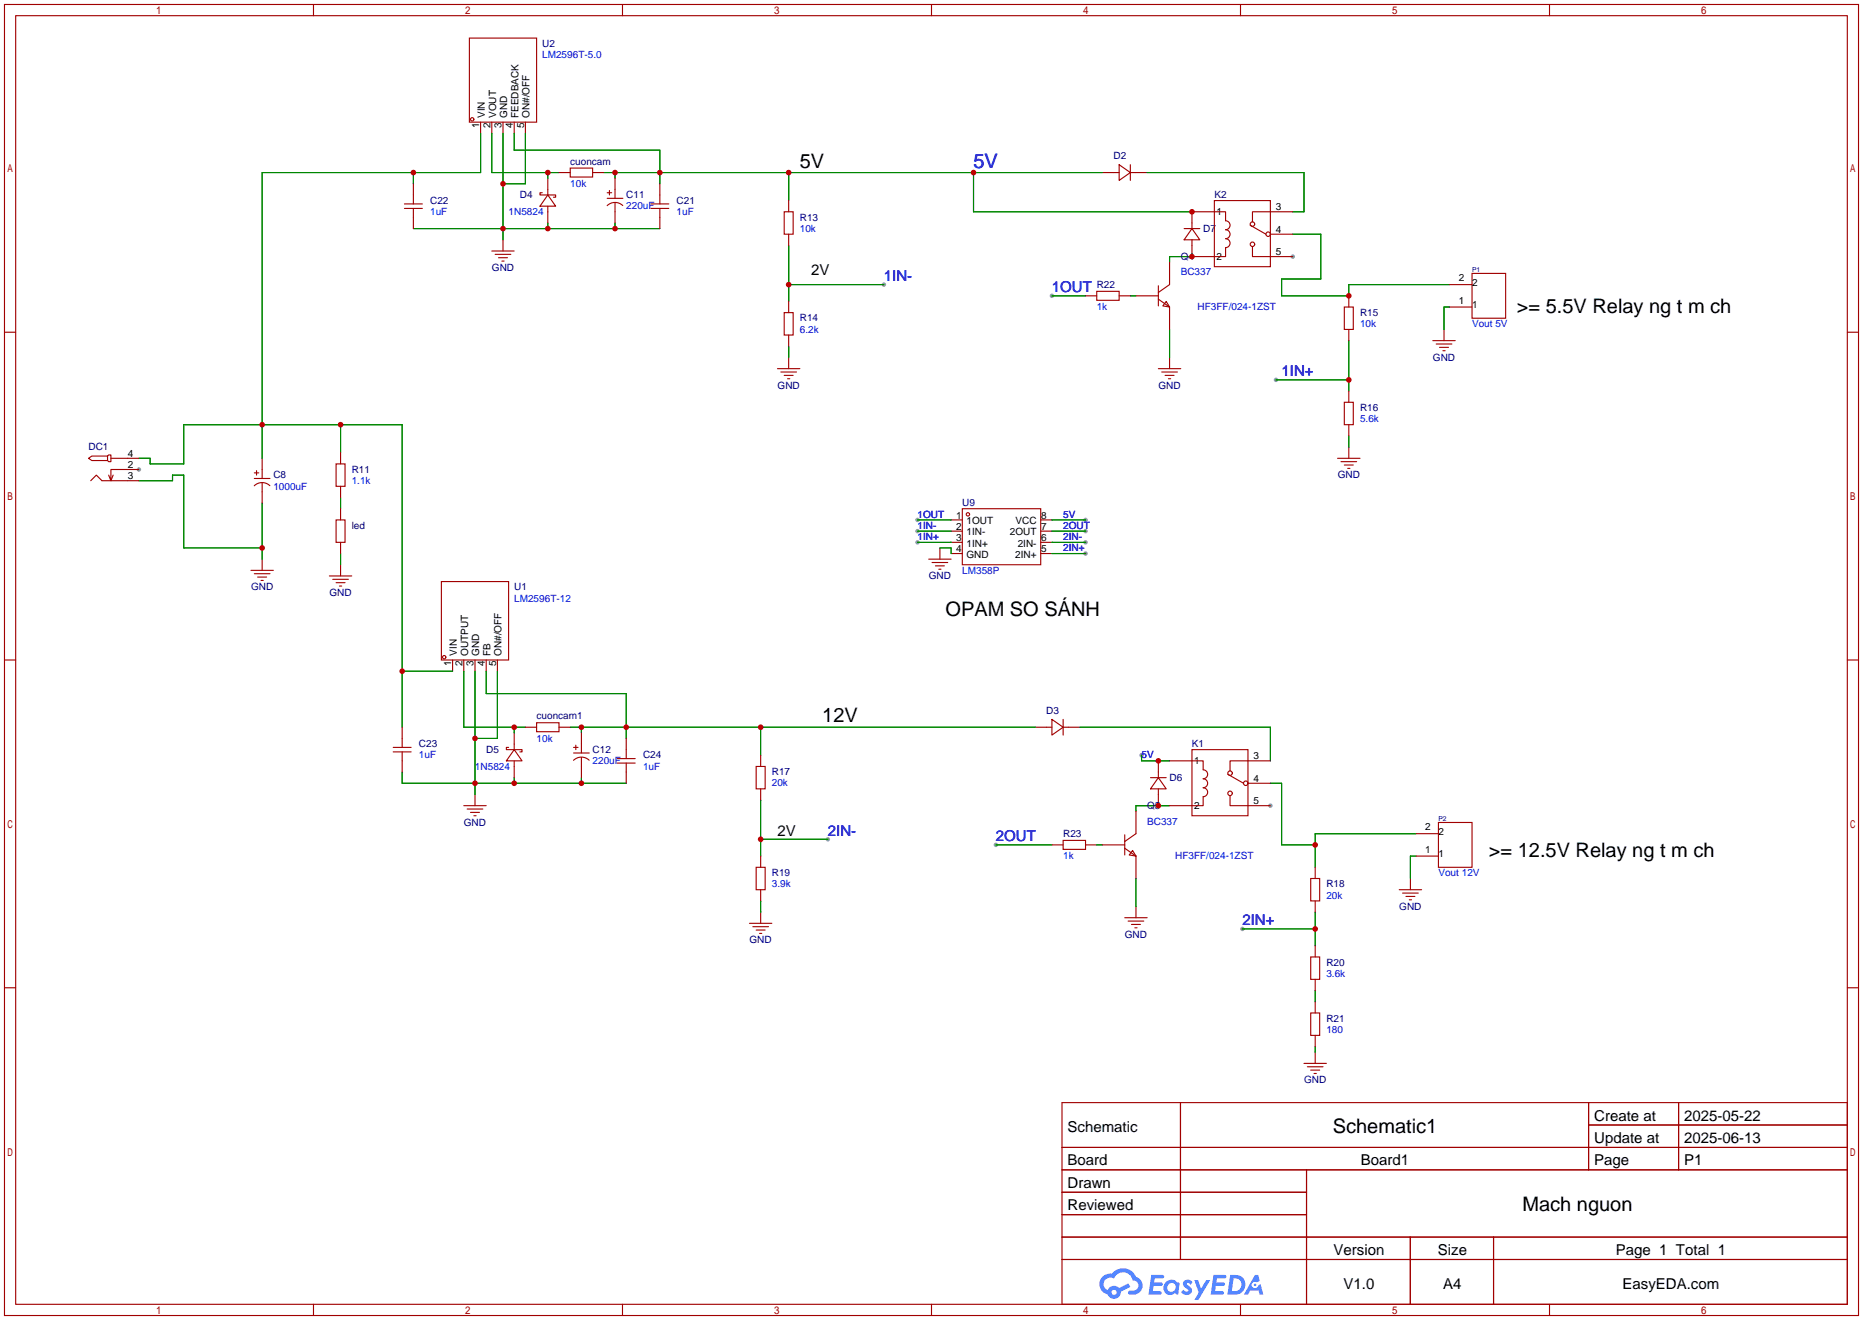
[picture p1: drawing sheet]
<svg xmlns="http://www.w3.org/2000/svg" width="422mm" height="299mm" viewBox="0 0 422 299" stroke-linecap="round" stroke-linejoin="round" font-family="sans-serif">
<g fill="#999">
<circle cx="31.5" cy="106.4" r=".51"/>
<circle cx="288" cy="182.6" r=".51"/>
<circle cx="293.1" cy="58.2" r=".51"/>
<circle cx="200.4" cy="64.5" r=".51"/>
<circle cx="289.3" cy="86.1" r=".51"/>
<circle cx="187.7" cy="190.2" r=".51"/>
<circle cx="225.8" cy="191.5" r=".51"/>
<circle cx="258.8" cy="171.2" r=".51"/>
<circle cx="238.5" cy="67.1" r=".51"/>
<circle cx="281.7" cy="210.6" r=".51"/>
<circle cx="208" cy="117.9" r=".51"/>
<circle cx="208" cy="120.4" r=".51"/>
<circle cx="208" cy="122.9" r=".51"/>
<circle cx="246.1" cy="122.9" r=".51"/>
<circle cx="246.1" cy="125.5" r=".51"/>
<circle cx="246.1" cy="120.4" r=".51"/>
<circle cx="246.1" cy="117.9" r=".51"/>
</g>
<g fill="none" stroke="#a10000" stroke-width=".25">
<path d="M1 1h420.4v297.2h-420.4zM3.6 3.6h415.2v292.1h-415.2zM71.1 1v2.6M141.1 1v2.6M211.2 1v2.6M281.3 1v2.6M351.3 1v2.6M1 75.3h2.6M418.8 75.3h2.6M1 149.6h2.6M418.8 149.6h2.6M1 223.9h2.6"/>
<path d="M418.8 223.9h2.6M240.8 249.9h178v45.8h-178zM267.7 249.9v35.6M360.2 249.9v15.3M360.2 255h58.6M380.6 249.9v15.3M240.8 260.1h178M240.8 265.2h178M240.8 270.3h55.4M240.8 275.3h55.4M296.2 265.2v30.5M71.1 295.7v2.5"/>
<path d="M141.1 295.7v2.5M211.2 295.7v2.5M240.8 280.4h178M240.8 285.5h178M281.3 295.7v2.5M319.8 280.4v15.3M338.6 280.4v15.3M351.3 295.7v2.5"/>
</g>
<g fill="#5487ff">
<path d="M268.5 290.3a1.3 1.3 0 0 1 1.9 .3l-.4 .6a.54 .54 0 0 0-1-.2l.2 .2a1.28 1.28 0 0 1 .8 2 1.53 1.53 0 0 1-2.2-.3l.5-.6 .8 .5a.31 .31 0 0 0 .3-.3 .31 .31 0 0 0-.2-.3 1.12 1.12 0 0 1-.7-1.9z"/>
<path d="M270.8 290.2h.8l.7 1.9 1.2-1.9h.9l-2.7 4.5h-.9l1-1.7z"/>
<path d="M261 289h2.3a.46 .46 0 0 1 .5 .1 .46 .46 0 0 1 .1 .5l-.3 .2h-1.8l-.1 .9h1.6a.4 .4 0 0 1 .3 .4 .4 .4 0 0 1-.4 .4h-1.6l-.2 1.2h1.4a.46 .46 0 0 1 .5 .1 .46 .46 0 0 1 .1 .5l-.4 .2h-2.6z"/>
<path d="M275.1 289h2.3a.47 .47 0 0 1 .5 .1 .47 .47 0 0 1 .1 .5l-.3 .2h-1.8l-.1 .9h1.6a.4 .4 0 0 1 .4 .4 .4 .4 0 0 1-.5 .4h-1.6l-.2 1.2h1.4a.46 .46 0 0 1 .5 .1 .46 .46 0 0 1 .1 .5l-.4 .2h-2.6z"/>
<path d="M284.5 289h.8l.3 1.3-.6 .4a.75 .75 0 0 0-1.1 .3 .75 .75 0 0 0 .5 1 .75 .75 0 0 0 .9-.6l.5-.3 .6 2.4h-.8l-.3-1h-1.8l-.5 1h-1z"/>
<path d="M278.9 289l-.6 4.5h1.4a2.27 2.27 0 0 0 2.7-2.3 2.27 2.27 0 0 0-2.7-2.2zM279.7 289.8a1.5 1.5 0 0 1 1.8 1.5 1.5 1.5 0 0 1-1.9 1.4h-.3z"/>
<path d="M264.4 290.6a1.6 1.6 0 0 0-.4 2.3 1.6 1.6 0 0 0 2.3 .2l.8 .4 .3-2.5-.1-.3h-.5a1.58 1.58 0 0 0-2.4-.1zM265 291.1a.98 .98 0 0 1 1.6 .5 .98 .98 0 0 1-1.1 1.2 .94 .94 0 0 1-.9-.6 .94 .94 0 0 1 .4-1.1z"/>
<path d="M250 289.4a2.37 2.37 0 0 0 1.1 4 1.54 1.54 0 0 0 1.8 1 1.54 1.54 0 0 0 1.2-1.6l2.2-1.1-.5-.8-2.1 1.1a1.57 1.57 0 0 0-2.6 .4 1.5 1.5 0 0 1-.7-2.1 1.5 1.5 0 0 1 2.2-.5 2.23 2.23 0 0 1 2.3-1.4 2.23 2.23 0 0 1 1.9 1.8 1.16 1.16 0 0 1 1.3 1.1 1.16 1.16 0 0 1-1.1 1.3h-.7a.47 .47 0 0 0-.5 .3 .47 .47 0 0 0 .4 .6 2.14 2.14 0 0 0 2.7-1.4 2.14 2.14 0 0 0-1.3-2.7 3.2 3.2 0 0 0-5.5-.7l-1.1 .1zM252 292.9a.6 .6 0 0 1 1.2 0 .6 .6 0 0 1-1.2 0z"/>
<circle cx="284.6" cy="291.3" r=".28"/>
</g>
<g fill="none" stroke="#a10000" stroke-width=".25">
<path d="M106.4 8.6h15.3v19.1h-15.3zM109 27.7v2.5M111.5 27.7v2.5M114 27.7v2.5M116.6 27.7v2.5M119.1 27.7v2.5M126.7 39.1h2.6M129.3 38.1h5.1v2h-5.1zM134.4 39.1h2.5M249.9 39.1h3.8M253.7 37.3l2.6 1.8-2.6 1.8zM256.3 39.1h3.8"/>
<path d="M256.3 37.3v3.6M91.7 47.2h4.1M91.7 46.2h4.1M93.7 41.7v4.5M93.7 47.2v4.6M111.5 56.9h5.1M112.3 57.7h3.5M113 58.4h2.1M113.8 59.2h.5M114 54.4v2.5M122.9 43.7h-.5v.5h3.6v.5h-.5M124.2 44.2l1.8 2.5h-3.6z"/>
<path d="M124.2 40.4v3.8M124.2 46.7v3.8M137.7 45h3.5M137.7 43.7h1M138.2 43.2v1M139.4 40.4v4.6M139.4 46v4.5M141.2 46.6a2.54 2.54 0 0 0-3.5 0M147.6 47.2h4M147.6 46.2h4M149.6 41.7v4.5M149.6 47.2v4.6"/>
<path d="M177.8 48h2v5.1h-2zM178.8 45.5v2.5M178.8 53.1v2.5M265.2 59.4v5.1l-2.6 1.8M268.5 51.8h3.5M270.3 51.8l1.7 2.6h-3.5zM270.3 51.8v-3.8h7.6v2a1.02 1.02 0 0 1 1 1.1 1.02 1.02 0 0 1-1 1 1.02 1.02 0 0 1 1 1 1.02 1.02 0 0 1-1 1 1.02 1.02 0 0 1 1 1 1.02 1.02 0 0 1-1 1v2.1h-7.6v-3.8M275.3 45.5h12.7v15h-12.7zM283.5 51.1l3.5 2M284 55.9v2.3h9.1M288 53.1h5.1M293.1 48h-9.1v2.3"/>
<path d="M177.8 70.9h2v5h-2zM178.8 68.3v2.6M178.8 75.9v2.6M246.1 67.1h2.6M248.7 66h5v2.1h-5zM253.7 67.1h2.6M257.6 67.1h5M262.6 64.8v4.5M262.6 67.8l2.6 1.8M264.4 68.3l.8 1.3-1.5-.3zM265.2 69.6v5.1M304.8 69.6h2v5.1h-2z"/>
<path d="M305.8 67.1v2.5M305.8 74.7v2.5M324.9 77.2h5M325.6 78h3.6M326.4 78.7h2M327.2 79.5h.5M327.4 74.7v2.5M328.7 69.6h5.1M328.7 64.5h5.1M333.8 62h7.6v10.1h-7.6zM176.3 83.6h5.1M177 84.3h3.6"/>
<path d="M177.8 85.1h2M178.6 85.9h.5M178.8 81v2.6M262.6 83.6h5.1M263.4 84.3h3.6M264.2 85.1h2M264.9 85.9h.5M265.2 81v2.6M304.8 91.2h2v5.1h-2zM305.8 88.6v2.6M305.8 96.3v2.5M20.1 103.9l.7-.5h3.6v1h-3.6z"/>
<path d="M20.6 109l1.2-1.3 1.3 1.3h8.4M24.4 103.4l.2-.3h.5v1.5h-.5l-.2-.2M25.1 103.9h6.4M25.7 107.7l-.6 1.3M31.5 106.4h-6.4v2.6l-.5-1.3M57.7 108.5h3.5M57.7 107.2h1M58.2 106.7v1M59.4 103.9v4.6M59.4 109.5v4.5M61.2 110.1a2.54 2.54 0 0 0-3.5 0M76.2 105.2h2v5h-2z"/>
<path d="M76.2 117.9h2v5h-2zM77.2 102.6v2.6M77.2 110.2v2.6M77.2 115.3v2.6M215.6 117.9h2.6M218.2 115.3h17.8v12.7h-17.8zM236 117.9h2.5M303.3 103.9h5.1M304 104.6h3.6M304.8 105.4h2M305.6 106.2h.5M305.8 101.3v2.6"/>
<path d="M56.9 129.3h5.1M57.7 130h3.5M58.4 130.8h2.1M59.2 131.6h.5M59.4 126.7v2.6M74.7 130.6h5.1M75.4 131.3h3.6M76.2 132.1h2M77 132.8h.5M77.2 122.9v2.6M77.2 128v2.6M100.1 131.8h15.2v17.8h-15.2z"/>
<path d="M210.6 126.7h5M211.3 127.5h3.6M212.1 128.3h2M212.9 129h.5M213.1 124.2v2.5M215.6 120.4h2.6M215.6 122.9h2.6M215.6 125.5h2.6M236 120.4h2.5M236 122.9h2.5M236 125.5h2.5M102.6 149.6v2.5"/>
<path d="M105.2 149.6v2.5M107.7 149.6v2.5M110.2 149.6v2.5M112.8 149.6v2.5M89.2 169.4h4M89.2 170.4h4M91.2 164.8v4.6M91.2 170.4v4.6M115.3 169.4h-.5v.5h3.6v.5h-.5M116.6 169.9l1.8 2.6h-3.6zM116.6 166.1v3.8M116.6 172.5v3.8"/>
<path d="M119.1 164.8h2.6M121.7 163.8h5v2.1h-5zM126.7 164.8h2.6M130 170.7h3.6M130 169.4h1.1M130.6 168.9v1M131.8 166.1v4.6M131.8 171.7v4.6M133.6 172.3a2.54 2.54 0 0 0-3.6 0M140 173h4M140 172h4M142 167.4v4.6"/>
<path d="M142 173v4.5M171.4 173.7h2.1v5.1h-2.1zM172.5 171.2v2.5M172.5 178.8v2.6M234.7 164.8h3.8M238.5 163.1l2.5 1.7-2.5 1.8zM241 164.8h3.9M241 163.1v3.5M260.9 176.3h3.5M262.6 176.3l1.8 2.5h-3.5zM262.6 172.5v3.8M262.6 178.8v3.8"/>
<path d="M265.2 172.5h7.6v2a1.02 1.02 0 0 1 1 1 1.02 1.02 0 0 1-1 1 1.02 1.02 0 0 1 1 1 1.02 1.02 0 0 1-1 1.1 1.02 1.02 0 0 1 1 1 1.02 1.02 0 0 1-1 1v2h-7.6M270.3 169.9h12.7v15h-12.7zM278.4 175.5l3.5 2M283 177.5h5M288 172.5h-9.1v2.3M105.2 182.6h5M105.9 183.4h3.6M106.7 184.1h2M107.4 184.9h.5M107.7 180.1v2.5M171.4 196.6h2.1v5.1h-2.1zM172.5 194.1v2.5"/>
<path d="M238.5 191.5h2.5M241 190.5h5.1v2h-5.1zM246.1 191.5h2.6M249.9 191.5h5.1M255 192.3l2.6 1.8M255 189.2v4.6M256.8 192.8l.8 1.3-1.6-.3zM257.6 183.9v5.1l-2.6 1.8M257.6 194.1v5M278.9 180.3v2.3h9.1M297.2 199.1h2v5.1h-2zM298.2 196.6v2.5"/>
<path d="M319.8 199.1v2.6M321.1 194.1h5M321.1 189h5M326.1 186.4h7.7v10.2h-7.7zM169.9 209.3h5.1M170.7 210.1h3.5M171.4 210.8h2.1M172.2 211.6h.5M172.5 201.7v2.5M172.5 206.8v2.5M255 208h5.1M255.8 208.8h3.5"/>
<path d="M256.5 209.5h2.1M257.3 210.3h.5M257.6 205.5v2.5M297.2 216.9h2v5.1h-2zM298.2 204.2v2.6M298.2 214.4v2.5M317.2 201.7h5.1M318 202.4h3.6M318.8 203.2h2M319.5 204h.5M297.2 229.6h2v5.1h-2zM298.2 222v2.5"/>
<path d="M298.2 227.1v2.5M298.2 234.7v2.5M298.2 238.5v2.5M295.7 241h5M296.4 241.8h3.6M297.2 242.6h2M297.9 243.3h.5"/>
<circle cx="107.1" cy="27.1" r=".38"/>
<circle cx="284" cy="50.8" r=".51"/>
<circle cx="284" cy="55.4" r=".51"/>
<circle cx="287.5" cy="53.1" r=".51"/>
<circle cx="219.5" cy="116.6" r=".38"/>
<circle cx="100.7" cy="149" r=".38"/>
<circle cx="278.9" cy="179.8" r=".51"/>
<circle cx="278.9" cy="175.3" r=".51"/>
<circle cx="282.4" cy="177.5" r=".51"/>
</g>
<g fill="none" stroke="#008700" stroke-width=".25">
<path d="M93.7 39.1v2.6M109 30.2v8.9h-49.6v64.8M111.5 30.2v8.9h15.2M114 30.2v24.2M116.6 30.2v3.8h33v7.7M119.1 30.2v11.5h-5.1M124.2 39.1v1.3M136.9 39.1h113M139.4 39.1v1.3M178.8 39.1v6.4M220.7 39.1v8.9h49.6M260.1 39.1h35.6v8.9h-2.6"/>
<path d="M93.7 51.8h55.9M124.2 50.5v1.3M139.4 50.5v1.3M178.8 55.6v12.7M270.3 58.2h-5.1v1.2M293.1 53.1h6.4v10.1h-8.9v3.9h15.2v-2.6h22.9M178.8 78.5v2.5M178.8 64.5h21.6M238.5 67.1h7.6M256.3 67.1h1.3M265.2 74.7v6.3M305.8 77.2v11.4"/>
<path d="M328.7 69.6h-1.3v5.1M77.2 96.3v6.3M289.3 86.1h16.5M305.8 98.8v2.5M31.5 109h7.6v-1.3h2.6v16.5h17.7M31.5 103.9h2.5v1.3h7.7v-8.9h49.5v68.5M59.4 114v12.7M77.2 112.8v2.5M208 117.9h7.6M238.5 117.9h7.6M77.2 125.5v2.5M208 120.4h7.6"/>
<path d="M208 122.9h7.6M213.1 124.2h2.5v1.3M238.5 120.4h7.6M238.5 122.9h7.6M238.5 125.5h7.6M91.2 152.1h11.4M105.2 152.1v12.7h13.9M107.7 152.1v28M110.2 152.1v5.1h31.8v10.2M112.8 152.1v15.3h-5.1M91.2 175v2.5h50.8M116.6 164.8v1.3"/>
<path d="M116.6 176.3v1.2M129.3 164.8h105.4M131.8 164.8v1.3M131.8 176.3v1.2M172.5 164.8v6.4M244.9 164.8h43.1v7.7M258.8 171.2v1.3h6.4M288 177.5h2.6v14h7.6M172.5 181.4v12.7M172.5 190.2h15.2M225.8 191.5h12.7M248.7 191.5h1.2"/>
<path d="M257.6 199.1v6.4M265.2 182.6h-7.6v1.3M321.1 189h-22.9v7.6M321.1 194.1h-1.3v5M172.5 204.2v2.6M281.7 210.6h16.5M298.2 206.8v7.6M298.2 224.5v2.6M298.2 237.2v1.3"/>
</g>
<g fill="#c00">
<circle cx="178.8" cy="64.5" r=".63"/>
<circle cx="270.3" cy="58.2" r=".63"/>
<circle cx="305.8" cy="86.1" r=".63"/>
<circle cx="305.8" cy="67.1" r=".63"/>
<circle cx="172.5" cy="190.2" r=".63"/>
<circle cx="262.6" cy="172.5" r=".63"/>
<circle cx="298.2" cy="191.5" r=".63"/>
<circle cx="114" cy="51.8" r=".63"/>
<circle cx="114" cy="41.7" r=".63"/>
<circle cx="124.2" cy="51.8" r=".63"/>
<circle cx="139.4" cy="51.8" r=".63"/>
<circle cx="59.4" cy="124.2" r=".63"/>
<circle cx="107.7" cy="167.4" r=".63"/>
<circle cx="107.7" cy="177.5" r=".63"/>
<circle cx="116.6" cy="177.5" r=".63"/>
<circle cx="131.8" cy="177.5" r=".63"/>
<circle cx="124.2" cy="39.1" r=".63"/>
<circle cx="116.6" cy="164.8" r=".63"/>
<circle cx="142" cy="164.8" r=".63"/>
<circle cx="172.5" cy="164.8" r=".63"/>
<circle cx="131.8" cy="164.8" r=".63"/>
<circle cx="298.2" cy="210.6" r=".63"/>
<circle cx="149.6" cy="39.1" r=".63"/>
<circle cx="178.8" cy="39.1" r=".63"/>
<circle cx="220.7" cy="39.1" r=".63"/>
<circle cx="270.3" cy="48" r=".63"/>
<circle cx="139.4" cy="39.1" r=".63"/>
<circle cx="262.6" cy="182.6" r=".63"/>
<circle cx="91.2" cy="152.1" r=".63"/>
<circle cx="77.2" cy="96.3" r=".63"/>
<circle cx="59.4" cy="96.3" r=".63"/>
<circle cx="93.7" cy="39.1" r=".63"/>
</g>
<g font-size="4.5">
<text x="181.4" y="38">5V</text>
<text x="343.9" y="71">&gt;= 5.5V Relay ng t m ch</text>
<text x="214.4" y="139.6">OPAM SO SÁNH</text>
<text x="186.4" y="163.8">12V</text>
<text x="337.6" y="194.2">&gt;= 12.5V Relay ng t m ch</text>
<text x="302.2" y="256.8">Schematic1</text>
<text x="345.2" y="274.6">Mach nguon</text>
</g>
<text font-size="4.5" fill="#00f" x="220.7" y="38">5V</text>
<g font-size="3.4">
<text x="183.9" y="62.4">2V</text>
<text x="176.3" y="189.4">2V</text>
<text x="242.1" y="256.5">Schematic</text>
<text x="361.5" y="254">Create at</text>
<text x="381.9" y="254">2025-05-22</text>
<text x="361.5" y="259.1">Update at</text>
<text x="381.9" y="259.1">2025-06-13</text>
<text x="242.1" y="264.2">Board</text>
<text x="242.1" y="269.2">Drawn</text>
<text x="308.6" y="264.2">Board1</text>
<text x="361.5" y="264.2">Page</text>
<text x="381.9" y="264.2">P1</text>
<text x="242.1" y="274.3">Reviewed</text>
<text x="302.4" y="284.5">Version</text>
<text x="326" y="284.5">Size</text>
<text x="366.4" y="284.5">Page 1 Total 1</text>
<text x="304.6" y="292.1">V1.0</text>
<text x="327.2" y="292.1">A4</text>
<text x="367.9" y="292.1">EasyEDA.com</text>
</g>
<g font-size="3.4" fill="#00f">
<text x="200.4" y="63.7">1IN-</text>
<text x="238.5" y="66.2">1OUT</text>
<text x="290.6" y="85.3">1IN+</text>
<text x="187.7" y="189.4">2IN-</text>
<text x="225.8" y="190.7">2OUT</text>
<text x="281.7" y="209.8">2IN+</text>
</g>
<g font-size="2.3" fill="#000080">
<text x="122.9" y="10.6">U2</text>
<text x="129.3" y="37.3">cuoncam</text>
<text x="252.5" y="36">D2</text>
<text x="97.5" y="46.2">C22</text>
<text x="117.9" y="44.9">D4</text>
<text x="142" y="44.9">C11</text>
<text x="153.4" y="46.2">C21</text>
<text x="275.3" y="44.9">K2</text>
<text x="181.4" y="50">R13</text>
<text x="272.8" y="52.5">D7</text>
<text x="267.7" y="58.9">Q4</text>
<text x="111.5" y="61.4">GND</text>
<text x="248.7" y="65.2">R22</text>
<text x="308.4" y="71.6">R15</text>
<text x="181.4" y="72.9">R14</text>
<text x="324.9" y="81.8">GND</text>
<text x="176.3" y="88.1">GND</text>
<text x="262.7" y="88.1">GND</text>
<text x="308.4" y="93.2">R16</text>
<text x="20.1" y="102.1">DC1</text>
<text x="79.8" y="107.2">R11</text>
<text x="62" y="108.4">C8</text>
<text x="303.3" y="108.4">GND</text>
<text x="79.8" y="119.9">led</text>
<text x="218.2" y="114.8">U9</text>
<text x="210.6" y="131.3">GND</text>
<text x="56.9" y="133.8">GND</text>
<text x="74.7" y="135.1">GND</text>
<text x="116.6" y="133.8">U1</text>
<text x="237.2" y="161.8">D3</text>
<text x="121.7" y="163">cuoncam1</text>
<text x="95" y="169.4">C23</text>
<text x="110.2" y="170.7">D5</text>
<text x="134.4" y="170.7">C12</text>
<text x="145.8" y="171.9">C24</text>
<text x="270.3" y="169.4">K1</text>
<text x="175" y="175.7">R17</text>
<text x="265.2" y="177">D6</text>
<text x="260.1" y="183.4">Q5</text>
<text x="105.2" y="187.2">GND</text>
<text x="241" y="189.7">R23</text>
<text x="175" y="198.6">R19</text>
<text x="300.7" y="201.1">R18</text>
<text x="317.3" y="206.2">GND</text>
<text x="169.9" y="213.8">GND</text>
<text x="255" y="212.6">GND</text>
<text x="300.7" y="218.9">R20</text>
<text x="300.7" y="231.6">R21</text>
<text x="295.7" y="245.6">GND</text>
</g>
<g font-size="2.3" fill="#00f">
<text x="122.9" y="13.2">LM2596T-5.0</text>
<text x="129.3" y="42.4">10k</text>
<text x="142" y="47.5">220uF</text>
<text x="97.5" y="48.7">1uF</text>
<text x="115.3" y="48.7">1N5824</text>
<text x="153.4" y="48.7">1uF</text>
<text x="181.4" y="52.5">10k</text>
<text x="267.7" y="62.4">BC337</text>
<text x="248.7" y="70.3">1k</text>
<text x="271.5" y="70.3">HF3FF/024-1ZST</text>
<text x="181.4" y="75.4">6.2k</text>
<text x="308.4" y="74.1">10k</text>
<text x="333.8" y="74.1">Vout 5V</text>
<text x="308.4" y="95.7">5.6k</text>
<text x="62" y="111">1000uF</text>
<text x="79.8" y="109.7">1.1k</text>
<text x="208" y="117.3">1OUT</text>
<text x="208" y="119.9">1IN-</text>
<text x="241" y="119.9">2OUT</text>
<text x="241" y="117.3">5V</text>
<text x="208" y="122.4">1IN+</text>
<text x="241" y="122.4">2IN-</text>
<text x="241" y="124.9">2IN+</text>
<text x="218.2" y="130">LM358P</text>
<text x="116.6" y="136.4">LM2596T-12</text>
<text x="95" y="171.9">1uF</text>
<text x="121.7" y="168.1">10k</text>
<text x="134.4" y="173.2">220uF</text>
<text x="258.8" y="171.9">5V</text>
<text x="107.7" y="174.5">1N5824</text>
<text x="145.8" y="174.5">1uF</text>
<text x="175" y="178.3">20k</text>
<text x="260.1" y="186.9">BC337</text>
<text x="241" y="194.8">1k</text>
<text x="266.4" y="194.8">HF3FF/024-1ZST</text>
<text x="175" y="201.1">3.9k</text>
<text x="300.7" y="203.7">20k</text>
<text x="326.1" y="198.6">Vout 12V</text>
<text x="300.7" y="221.5">3.6k</text>
<text x="300.7" y="234.2">180</text>
</g>
<g font-size="2.3">
<text x="108.7" y="29.1" transform="rotate(-90 108.7 29.1)">1</text>
<text x="109.9" y="26.7" transform="rotate(-90 109.9 26.7)">VIN</text>
<text x="111.2" y="29.1" transform="rotate(-90 111.2 29.1)">2</text>
<text x="112.5" y="26.7" transform="rotate(-90 112.5 26.7)">VOUT</text>
<text x="113.7" y="29.1" transform="rotate(-90 113.7 29.1)">3</text>
<text x="115" y="26.7" transform="rotate(-90 115 26.7)">GND</text>
<text x="116.3" y="29.1" transform="rotate(-90 116.3 29.1)">4</text>
<text x="117.5" y="26.7" transform="rotate(-90 117.5 26.7)">FEEDBACK</text>
<text x="118.8" y="29.1" transform="rotate(-90 118.8 29.1)">5</text>
<text x="120.1" y="26.7" transform="rotate(-90 120.1 26.7)">ON#/OFF</text>
<text x="289.3" y="47.7">3</text>
<text x="275.8" y="48.7">1</text>
<text x="289.3" y="52.8">4</text>
<text x="275.8" y="58.9">2</text>
<text x="289.3" y="57.9">5</text>
<text x="330.7" y="63.7">2</text>
<text x="333.8" y="64.7">2</text>
<text x="330.7" y="68.8">1</text>
<text x="333.8" y="69.8">1</text>
<text x="29" y="103.6">4</text>
<text x="29" y="106.1">2</text>
<text x="29" y="108.7">3</text>
<text x="216.8" y="117.5">1</text>
<text x="219.1" y="118.8">1OUT</text>
<text x="230.2" y="118.8">VCC</text>
<text x="236.1" y="117.5">8</text>
<text x="216.8" y="120.1">2</text>
<text x="216.8" y="122.6">3</text>
<text x="216.8" y="125.2">4</text>
<text x="219.1" y="121.4">1IN-</text>
<text x="219.1" y="123.9">1IN+</text>
<text x="229" y="121.4">2OUT</text>
<text x="230.7" y="123.9">2IN-</text>
<text x="236.1" y="125.2">5</text>
<text x="236.1" y="122.6">6</text>
<text x="236.1" y="120.1">7</text>
<text x="219.1" y="126.4">GND</text>
<text x="230.2" y="126.4">2IN+</text>
<text x="103.6" y="148.7" transform="rotate(-90 103.6 148.7)">VIN</text>
<text x="106.1" y="148.7" transform="rotate(-90 106.1 148.7)">OUTPUT</text>
<text x="108.7" y="148.7" transform="rotate(-90 108.7 148.7)">GND</text>
<text x="111.2" y="148.7" transform="rotate(-90 111.2 148.7)">FB</text>
<text x="113.7" y="148.7" transform="rotate(-90 113.7 148.7)">ON#/OFF</text>
<text x="102.3" y="151" transform="rotate(-90 102.3 151)">1</text>
<text x="104.8" y="151" transform="rotate(-90 104.8 151)">2</text>
<text x="107.4" y="151" transform="rotate(-90 107.4 151)">3</text>
<text x="109.9" y="151" transform="rotate(-90 109.9 151)">4</text>
<text x="112.5" y="151" transform="rotate(-90 112.5 151)">5</text>
<text x="270.8" y="173.2">1</text>
<text x="284.2" y="172.2">3</text>
<text x="284.2" y="177.2">4</text>
<text x="270.8" y="183.3">2</text>
<text x="284.2" y="182.3">5</text>
<text x="323.1" y="188.2">2</text>
<text x="326.2" y="189.2">2</text>
<text x="323.1" y="193.3">1</text>
<text x="326.2" y="194.3">1</text>
</g>
<g font-size="1.5" fill="#000080">
<text x="333.8" y="61.6">P1</text>
<text x="326.1" y="186.1">P2</text>
</g>
</svg>
